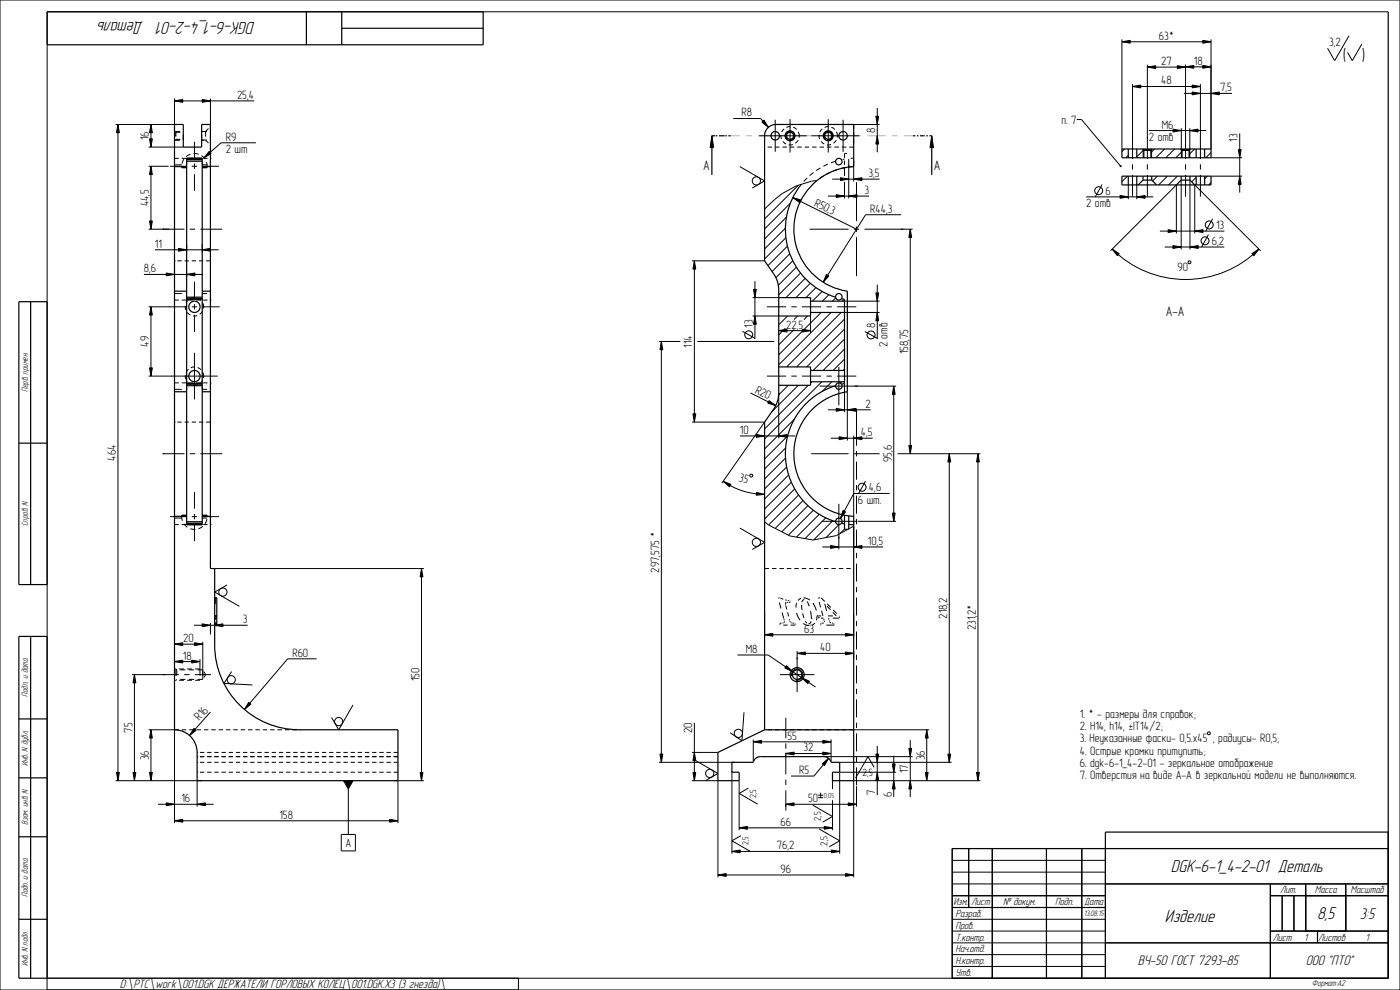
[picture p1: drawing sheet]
<svg xmlns="http://www.w3.org/2000/svg" width="594mm" height="420mm" viewBox="0 0 594 420" stroke-linecap="round" stroke-linejoin="round" font-family="sans-serif">
<g fill="#000">
<path d="M476 17.7l3.5-.6v1.2zM510.3 17.1l3.5 .6-3.5 .6zM480.5 36.7l3.5-.6v1.2zM486.8 28.5l3.5-.6v1.2zM503 28.4l3.5-.6v1.2zM499.5 27.9l3.5 .6-3.5 .6zM505.8 39l3.5 .6-3.5 .6zM505.8 36.1l3.5 .6-3.5 .6zM510.3 27.8l3.5 .6-3.5 .6zM513.8 39.6l3.5-.6v1.2zM50 52.8l.6 3.5h-1.2zM64 52.8l.6 3.5h-1.2z"/>
<path d="M74 42.8l3.5-.6v1.2zM85.8 42.2l3.5 .6-3.5 .6zM302 57.6l.8 5h-1.5zM323.3 51.8l.9-.8 1.8 3zM371.6 49.3h1.2l-.6 3.5zM372.2 57.6l.6 3.5h-1.2zM395.3 57.6l.8 5h-1.5zM497.7 54.8l3.5 .6-3.5 .6zM504.8 55.4l3.5-.6v1.2zM64 70.5l.6 3.5h-1.2zM63.4 58.9h1.2l-.6 3.5zM88.8 64.2l.8 .9-3 1.9z"/>
<path d="M356.6 75.4l3.5 .6-3.5 .6zM362.2 76l3.5-.6v1.2zM475.2 70.4l.5 .1-.3 .2zM525.4 63.4h1.2l-.6 3.5zM526 74.7l.6 3.5h-1.2zM63.4 93.7h1.2l-.6 3.5zM336.4 83.8l3.4 1-.6 1.1zM354.8 82.6l3.5 .6-3.5 .6zM360.1 83.2l3.5-.6v1.2zM386.2 97.2l.6 3.5h-1.2zM475.2 82.9l3.5 .6-3.5 .6zM482.3 83.5l3.5-.6v1.2z"/>
<path d="M495.6 97.4l3.5 .6-3.5 .6zM506.9 98l3.5-.6v1.2zM70.5 115.8l3.5 .6-3.5 .6zM75.7 105.4l3.5 .6-3.5 .6zM79.2 116.4l3.5-.6v1.2zM85.8 106l3.5-.6v1.2zM294.6 110.7l.6 3.5h-1.2zM350.6 116.5l1 .6-2.3 2.6zM471.9 105.7l3 1.9-.8 .9zM497.7 104.2l3.5 .6-3.5 .6zM504.9 104.8l3.5-.6v1.2zM531.2 107.6l2.9-1.9-2.1 2.8z"/>
<path d="M64 130.2l.6 3.5h-1.2zM320.3 134.1l.6 3.5h-1.2zM319.7 122.8h1.2l-.6 3.5zM372.2 132.6l.6 3.5h-1.2zM371.6 124.3h1.2l-.6 3.5zM63.4 156.1h1.2l-.6 3.5zM280.6 144.9l.6 3.5h-1.2zM330.4 140.3l3.5-.6v1.2zM340.4 139.7l3.5 .6-3.5 .6zM294 175.6h1.2l-.6 3.5zM326.3 170l2.8 2.1-3.4-1.1zM354.8 173.3l3.5 .6-3.5 .6z"/>
<path d="M359.5 173.9l3.5-.6v1.2zM379.2 163.8l.6 3.5h-1.2zM320.9 184.3l3.5 .6-3.5 .6zM330.4 184.9l3.5-.6v1.2zM356 185.3l3.5 .6-3.5 .6zM362.2 185.9l3.5-.6v1.2zM385.6 189h1.2l-.6 3.5zM402.8 192.5l.6 3.5h-1.2zM414.9 192.5l.6 3.5h-1.2zM306.8 204.2l3.3 1.3-.6 1zM320.9 208.9l3.5 .8-3.5 .4zM357.7 216.6l1 .6-2.1 2.8z"/>
<path d="M352.4 231.4l3.5 .6-3.5 .6zM362.2 232l3.5-.6v1.2zM378.6 217.7h1.2l-.6 3.5zM178.8 241.2l.6 3.5h-1.2zM74 273.3l3.5-.6v1.2zM82.5 272.7l3.5 .6-3.5 .6zM85.8 264.7l3.5 .6-3.5 .6zM91.1 265.3l3.5-.6v1.2zM324.4 269.3l3.5-.6v1.2zM338.2 277.2l3.5-.6v1.2zM358.7 268.7l3.5 .6-3.5 .6zM358.7 276.6l3.5 .6-3.5 .6z"/>
<path d="M57 286.2l.6 3.5h-1.2zM74 280.7l3.5-.6v1.2zM81.3 280.1l3.5 .6-3.5 .6zM333.7 282.4l2.5 2.5-3.2-1.5zM340.2 287.6l3.2 1.4-.6 1zM64 309.6l.6 3.5h-1.2zM82.3 309l.9 .8-2.8 2.2zM105.5 298l1 .7-2.8 2.3zM294.6 319.2l.6 3.5h-1.2zM319.6 314.7l3.5-.6v1.2zM333.4 319.7l3.5-.6v1.2zM349.1 314.1l3.5 .6-3.5 .6z"/>
<path d="M349.1 319.1l3.5 .6-3.5 .6zM393.2 309.6l.6 3.5h-1.2zM49.4 327.7h1.2l-.6 3.5zM56.4 327.7h1.2l-.6 3.5zM63.4 327.7h1.2l-.6 3.5zM145.8 331.2h4l-2 3.5zM178.2 327.7h1.2l-.6 3.5zM280 319.9h1.2l-.6 3.5zM294 327.7h1.2l-.6 3.5zM348.9 324l2.7-2.3-1.8 3.1zM371.6 319.9h1.2l-.6 3.5zM372.2 327.6l.6 3.5h-1.2z"/>
<path d="M378.6 324.1h1.2l-.6 3.5zM379.2 331.2l.6 3.5h-1.2zM386.2 331.2l.6 3.5h-1.2zM385.6 317.5h1.2l-.6 3.5zM392.6 327.7h1.2l-.6 3.5zM402.2 319.9h1.2l-.6 3.5zM414.3 327.7h1.2l-.6 3.5zM74 348.2l3.5-.6v1.2zM70.5 340.6l3.5 .6-3.5 .6zM83.6 341.2l3.5-.6v1.2zM165.3 347.6l3.5 .6-3.5 .6zM313.6 351.2l3.5-.6v1.2z"/>
<path d="M333.4 341.2l3.5-.6v1.2zM349.7 350.6l3.5 .6-3.5 .6zM359.9 340.6l3.5 .6-3.5 .6zM304.6 371.2l3.5-.6v1.2zM310.5 361.2l3.5-.6v1.2zM352.8 360.6l3.5 .6-3.5 .6zM358.7 370.6l3.5 .6-3.5 .6z"/>
</g>
<g fill="none" stroke="#000" stroke-width=".42">
<path d="M0 0h594v420h-594zM476 17.7l3.5-.6v1.2zM476 16.7v46.5M476 17.7h37.8M510.3 17.1l3.5 .6-3.5 .6zM513.8 16.7v46.5M572.3 15.2l-6 10.5-3-5.2M577.8 18.7l-4 7-2.1-3.5M589 5h-569v410M480.5 36.7l3.5-.6v1.2zM480.5 35.7v31.7M480.5 36.7h28.8"/>
<path d="M486.8 28.5l3.5-.6v1.2zM486.8 27.5v39.9M486.8 28.5h16.2M499.5 27.9l3.5 .6-3.5 .6zM502.3 39.6h20.4M503 28.4l3.5-.6v1.2zM503 27.4v40M503 28.4h10.8M505.8 39l3.5 .6-3.5 .6zM505.8 36.1l3.5 .6-3.5 .6zM509.3 35.7v31.7M510.3 27.8l3.5 .6-3.5 .6z"/>
<path d="M513.8 39.6l3.5-.6v1.2zM49 52.8h25M50 52.8l.6 3.5h-1.2zM50 52.8v278.4M63.4 58.9h1.2l-.6 3.5zM64 52.8l.6 3.5h-1.2zM64 52.8v9.6M74 42.8l3.5-.6v1.2zM74 41.8v12.9M74 59.4h2.4M74 55.8h2.4M74 42.8h33.8"/>
<path d="M74 55.5l.4 .4M74.3 55.8v2.2M74.4 59.3l-.4 .4M74.6 59.1h1.9M76.5 56.1h-1.9v1.8M77.8 57.2v2.2M85.6 59.4h2.2M85.6 55.7l2.2 .1M85.6 57.2v2.3h1M85.8 42.2l3.5 .6-3.5 .6zM87.2 59.5l1.3 1.2M88.5 54.5l-1.3 1.2v2.3"/>
<path d="M89.3 41.8v13.2M302 57.6l.8 5h-1.5zM311.1 50.3h11.6l3.3 3.7M322.1 57.6h20.2M323.3 51.8l.9-.8 1.8 3zM328.9 50.8v13.6M333.5 58.1a1.8 1.8 0 0 1 1.5-2.3 1.8 1.8 0 0 1 2 2 1.8 1.8 0 0 1-2.3 1.5M335.2 50.5v14.2M344.3 57.6h20.2M349.7 58.1a1.8 1.8 0 0 1 1.5-2.3 1.8 1.8 0 0 1 2 2 1.8 1.8 0 0 1-2.3 1.5M351.4 50.5v14.2M357.7 50.8v13.6"/>
<path d="M362.2 56v1.9M362.2 59.2v1.9M371.6 49.3h1.2l-.6 3.5zM372.2 57.6l.6 3.5h-1.2zM372.2 45.8v18.8M373.2 52.8h-11v1.9M395.3 57.6l.8 5h-1.5zM456.9 50.7h2l16.4 19.6M487.4 55.4h24.4M497.7 54.8l3.5 .6-3.5 .6zM501.2 54.4v12.5M504.8 55.4l3.5-.6v1.2z"/>
<path d="M504.8 54.4v12.5M526 56.6v25.1M63 62.4h14.8M63 70.5h8.5M64 70.5l.6 3.5h-1.2zM64 70.5v26.7M72.1 70.5h7M74 68.3v1.6h3.1M74 67.2h1.9M77.1 67.2h1.8M78 67.5l-.8 2M79.2 69v.9"/>
<path d="M80.1 67.2h1.9M80.8 65.4l-1.9 1.1M81.4 70.5h2.2M82.1 65.1l2.1 .3M82.5 60.1v7.1M82.5 69.4v2.3M82.5 73.9v7M83.2 67.2h1.8M85.5 66l1.5 1.5M85.8 69v.9h2.1M85.9 70.5h7M86.2 67.2h1.9"/>
<path d="M87.6 68.8l.3 2.1M88.8 64.2l.8 .9-3 1.9zM89.3 67.2h.1M89.3 68.3v1.6M108.6 60.6h-14.8l-7.2 6.4M313.9 70.7l10.5 6-5.2 3.1M325.7 62.4h1.9M328.8 62.4h1.9M332 62.4h1.9M335.1 62.4h1.9M338.3 62.4h1.9M338.7 78.6l-14.3 14.3"/>
<path d="M341.1 77h-.1M341.4 62.4h1.9M342.5 75.5l-1.4 1.5M344.6 62.4h1.9M345.2 73.2l-1.7 1.3M346.7 76.6a35.4 35.4 0 0 0-22.3 12.1M347.7 62.4h1.9M348.1 71.2l-1.8 1.2M349.4 74.6l-1.6 1.1M350.9 62.4h1.9M351.2 69.6l-1.9 .9M352.4 73l-1.8 .9"/>
<path d="M353.1 76h20.1M354 62.4h1.9M354.5 68.4l-2 .7M355.6 71.8l-1.9 .7M356.6 75.4l3.5 .6-3.5 .6zM357.2 62.4h1.9M358.3 71.2h.1M358.3 67.5l-.8 .1M358.3 68.1v1.8M358.3 71.2v3.5M358.3 77.1v7.1M358.9 71l-2 .5"/>
<path d="M359.4 65.1h-1.1v1.8M360.1 67.4v16.8M360.3 62.4h1.9M362.2 76l3.5-.6v1.2zM362.2 67.1l-1.3 .1M362.2 70.7l-2 .2M362.2 68.2v8.8M363.4 77.3v16.6M467.6 78.3l-2.9 5.2M475.2 70.4l.5 .1-.3 .2zM477.1 63.2l-1.1 1.1M478.3 74.7l-2.3 2.4"/>
<path d="M478.7 65.9l-1 1M478.7 78.5v6M480.5 69.7v2.3M480.5 74.2v9.3M482.3 78.5v6M482.6 74.7l-.3 .3M485 63.5v3.4M485.2 63.7l-2.9 2.8M486.8 69.7v2.3M486.8 74.2v9.3M488.6 63.5v3.4M489.9 63.2l-1.6 1.6"/>
<path d="M491.1 74.7l-2.1 2.1M494.1 63.2l-3.7 3.7M495.3 74.7l-3.7 3.8M498.4 63.2l-3.8 3.7M499.6 74.7l-3.8 3.8M501.2 76.4v29.4M501.5 64.3l-2.6 2.6M503 69.7v2.3M503 74.2v9.3M504.9 76.4v29.4M506.8 63.2l-2.3 2.3M507.5 66.8l-.1 .1"/>
<path d="M507.5 75.3l-1.9 1.9M509.3 69.7v2.3M509.3 74.2v9.3M512.3 74.7l-1.2 1.2M513.8 64.7l-2.2 2.2M513.8 77.4l-1 1.1M513.8 74.7h13.2M513.8 66.9h13.2M525.4 63.4h1.2l-.6 3.5zM526 74.7l.6 3.5h-1.2zM63 97.2h15.3M63.4 93.7h1.2l-.6 3.5z"/>
<path d="M69 97.2h.1M80.5 97.2h2.3M85 97.2h9.3M333.3 96.8l-8.9 8.8M333.7 92.1l-9.3 9.3M335.3 86.2l-10.9 10.9M336.4 83.8l3.4 1-.6 1.1zM336.4 83.8l27 13.4M343.5 97.2h16.5M351.3 83.2h17.4M354.8 82.6l3.5 .6-3.5 .6zM360.1 83.2l3.5-.6v1.2z"/>
<path d="M362.3 97.2h2.2M363.4 96.1v2.3M366.8 97.2h20.4M382.3 91.1h-15l-18 28.6M386.2 97.2l.6 3.5h-1.2zM386.2 97.2v95.3M460.8 83.5h28.5M475.2 82.9l3.5 .6-3.5 .6zM482.3 83.5l3.5-.6v1.2zM492.1 98h27.4M495.6 97.4l3.5 .6-3.5 .6zM499.1 99v-20.5l-27.9 27.9"/>
<path d="M506.9 98l3.5-.6v1.2zM506.9 99v-20.5l27.9 27.9M512.7 99.5l-2.9 5.3M514.5 92.8l-2.9 5.2M61.1 116.4h25.1M65.7 106h27.1M70.5 115.8l3.5 .6-3.5 .6zM74 110.7h.1M75.3 110.7h1.8M75.7 105.4l3.5 .6-3.5 .6zM78.3 110.7h1.8M79.2 116.4l3.5-.6v1.2z"/>
<path d="M79.2 103.7v3.3M79.2 115.6v1.8M81.4 110.7h1.8M82.5 119.5v7.3M84.4 110.7h1.8M85.8 106l3.5-.6v1.2zM85.8 103.5v3.5M87.5 110.7h1.8M293.6 110.7h30.8M294.6 110.7l.6 3.5h-1.2zM294.6 110.7v68.4M320.3 119.3v24.5"/>
<path d="M333.4 100.8l-9 9.1M334.1 104.4l-8.3 8.3M335.1 107.7l-7.5 7.5M336.4 110.6l-7.2 7.2M337.9 113.3l-7.7 7.7M339.7 115.8l-9.3 9.3M341.6 118.1l-8.1 8.2M350.6 116.5l1 .6-2.3 2.6zM363.4 100.6v16.6M471.9 105.7l3 1.9-.8 .9zM471.9 105.7a44 44 0 0 0 62.2 0M494.2 104.8h25.2"/>
<path d="M497.7 104.2l3.5 .6-3.5 .6zM504.1 111l.9-.3 .3 .9-.9 .3zM504.9 104.8l3.5-.6v1.2zM531.2 107.6l2.9-1.9-2.1 2.8zM63 130.2h16.1M64 130.2l.6 3.5h-1.2zM64 130.2v29.4M74 127.3h1.9M74 124.5h3.1M77.1 127.3h1.8M80.1 127.3h1.9M81.4 130.2h2.2"/>
<path d="M82.5 129v2.3M82.5 133.5v7.3M83.2 127.3h1.8M85.8 124.5h2.1M85.9 130.2h7.3M86.2 127.3h1.9M89.3 127.3h.1M319.3 134.1h10.9M319.3 126.3h11.1M319.7 122.8h1.2l-.6 3.5zM320.3 134.1l.6 3.5h-1.2zM325.4 130.2h8.1"/>
<path d="M333.2 139.2l-2.8 2.9M334.2 134.1l-3.8 3.7M335.8 130.2h2.2M337 139.7l-6.6 6.6M338.4 134.1l-1.5 1.5M340.3 130.2h8.1M340.4 139.7l3.5 .6-3.5 .6zM342.6 134.1l-1.5 1.5M343.8 120.2l-6.1 6.1M343.9 134.1v7.2M344.1 132.6l-.2 .2M346.2 122l-4.2 4.3"/>
<path d="M348.4 132.6l-18 17.9M348.8 123.6l-4.1 4.2M350.7 130.2h2.2M351.7 125l-2.8 2.8M352.6 132.6l-22.2 22.2M354.6 126.3l-1.4 1.5M355.2 130.2h8.1M356.9 132.6l-23.1 23.1M358.2 127l-.8 .8M358.3 135.4l-20.3 20.3M358.3 139.6l-16 16.1M358.3 127.8h14.9"/>
<path d="M358.4 132.6h14.8M371.6 124.3h1.2l-.6 3.5zM372.2 132.6l.6 3.5h-1.2zM372.2 120.8v23M63 159.6h29.4M63.4 156.1h1.2l-.6 3.5zM82.5 149.7v19.7M279.6 144.9h9M280.6 144.9l.6 3.5h-1.2zM280.6 144.9v178.5M295.8 144.9h32.7M315 140.6l5.3 2.9"/>
<path d="M325.4 159.6h8.1M330.4 140.3l3.5-.6v1.2zM330.4 140.3h13.5M335.8 159.6h2.2M340.3 159.6h8.1M350.7 159.6h2.2M355.2 159.6h8.1M355.9 155.7v16.3M358.3 143.9l-13.3 13.3M358.3 148.1l-9.1 9.1M358.3 152.3l-4.8 4.9M358.3 156.6l-.6 .6"/>
<path d="M367 140.6l5.2 3M74 179.1h.1M74 163.5v1.7h3.1M74 162.4h1.9M75.3 179.1h1.8M77.1 162.4h1.8M78.3 179.1h1.8M79.2 164.3v.9M80.1 162.4h1.9M81.4 179.1h1.8M83.2 162.4h1.8M84.4 179.1h1.8"/>
<path d="M85.8 164.3v.9h2.1M86.2 162.4h1.9M87.5 179.1h1.8M89.3 162.4h.1M89.3 163.5v1.7M293.6 179.1h30.8l-18.1 25.9M294 175.6h1.2l-.6 3.5zM318.4 166.7l10.7 5.4M326.3 170l2.8 2.1-3.4-1.1zM330.4 166.7v19.2M334.5 163.5l-4.1 4.1M337 177.8l-12.6 12.7"/>
<path d="M338.7 163.5l-11.2 11.2M342.9 163.5l-18.5 18.5M344.4 162l-.5 .5M347.8 163.8h32.4M348.7 162l-24.3 24.2M351.3 173.9h18.1M352.9 162l-4.1 4.1M354.8 173.3l3.5 .6-3.5 .6zM357.2 162l-.7 .6M358.3 162.7v12.2M359.5 173.9l3.5-.6v1.2zM359.5 166.2v20.7"/>
<path d="M363.4 173.3v15.8M379.2 163.8l.6 3.5h-1.2zM379.2 163.8v57.4M69 192.5h.1M69 192.5h9.3M80.5 192.5h2.3M85 192.5h9.3M313.9 184.9h23.5M320.9 184.3l3.5 .6-3.5 .6zM330.4 184.9l3.5-.6v1.2zM333.3 194.3l-8.9 8.9M333.4 190l-9 9"/>
<path d="M333.8 198.1l-9.4 9.3M334.2 184.9l-9.8 9.8M344.2 192.5h15.8M352.5 185.9h17.8M356 185.3l3.5 .6-3.5 .6zM362.2 185.9l3.5-.6v1.2zM362.2 184.9v34.5M362.3 192.5h10.9M363.4 191.4v2.2M363.4 195.9v7.6M380.9 192.5h35M385.6 189h1.2l-.6 3.5z"/>
<path d="M402.8 192.5l.6 3.5h-1.2zM402.8 192.5v130.9M414.9 192.5l.6 3.5h-1.2zM414.9 192.5v138.7M72.1 219.2h7M74 219.8h3.1M77.1 218.9l.3 2M81.4 219.2h2.2M82.5 208.8v7M82.5 218.1v2.2M85.8 219.8h2.1M85.9 219.2h7"/>
<path d="M306.8 204.2l3.3 1.3-.6 1zM306.8 204.2a30.7 30.7 0 0 0 17.6 5.5M318.3 201.3h.9v.9h-.9zM320.9 208.9l3.5 .8-3.5 .4zM334.6 201.5l-10.2 10.2M335.8 204.6l-11.4 11.3M337.2 207.4l-12.8 12.8M338.8 210l-12.7 12.7M340.7 212.4l-11.8 11.8M342.8 214.5l-11.1 11.1M345.1 216.5l-10.6 10.6M347.6 218.2l-9.7 9.7"/>
<path d="M350.4 219.7l-8.9 8.8M355.9 213.8v19.2M357.7 216.6l1 .6-2.1 2.8zM363.4 205.8v2.2M363.4 210.3v7.6M367.2 204.1l-2.9 5.2M377.5 209.3h-15.2l-5.7 10.7M378.6 217.7h1.2l-.6 3.5zM74 222.5h1.9M77.1 222.5h1.8M78 222.2l1.5 1.5M80.1 222.5h1.9"/>
<path d="M80.8 224.3l2.1 .3M82.5 222.6v7M83.2 222.5h1.8M86.1 223.3l-1.9 1M86.2 222.5h1.9M87.8 220.3l-.8 1.9M87.8 220.3h.1M89.3 222.5h.1M89.3 220.9v1.6M313.9 224l10.5 6.1-5.2 3M324.4 221.4l1.6 1.2 9.1 4.8 9.9 1.7 9.8-1.9 7.4-4v9.8M348.5 221.2h14.8"/>
<path d="M348.9 232h25.8M352.4 231.4l3.5 .6-3.5 .6zM353.4 220.9l-8.2 8.2M356 222.5l-5.5 5.6M358.3 224.5l-1.9 1.9M359.7 224.6h.2M360.1 224.5v.1M360.3 222.5l-.2 .2M362.2 232l3.5-.6v1.2zM362.2 221.2v1.4M363.4 220.2v2.2M363.4 224.7v7.6"/>
<path d="M363.4 234.6v2.2M363.4 239.1v7.6M363.9 221.2h16.3M91.1 255.6h.5M91.1 256.2h.5M91.1 255.3h.5M91.1 255h.5M91.1 254.8h.5M91.1 254.4h.5M91.1 253.9h.5M91.1 253.7h.5M91.1 241.2h88.7"/>
<path d="M96.3 248.2l-5.2 3 10.5 6.1M178.8 241.2l.6 3.5h-1.2zM178.8 241.2v90M324.4 241.2h1.9M327.6 241.2h1.8M330.2 253.7v.1M330.2 253.8v.1M330.3 253.6l-.1 .1M330.4 253.6h.2M330.7 255.6l.7 2.6M330.7 241.2h1.9M330.8 253.6l.2 .1"/>
<path d="M331.2 253.7l1.1 .5M331.8 259.8l.7 2.6M333.2 254.5l.6 .1M333.2 256h.1M333.2 256l.1 .5M333.3 256.5h.1M333.3 255.7h.1M333.4 256.8l.4 1.8M333.4 255.6l-.1 .1M333.6 255.6h-.2M333.9 241.2h1.8M333.9 255.6h.1"/>
<path d="M334.2 259.8l.4 1.7M334.2 254.7l.5 .1M334.3 255.6h-.4M335.1 254.8v.1M335.1 255.6h-.5M335.2 255l.1 .2M335.3 255.5h.1M335.3 255.3v.1M335.3 255.4v.1M335.3 255.4h.1M337 241.2h1.9M338 255.9l-.3 1.9"/>
<path d="M339.9 253.8l-1.3 1M340.1 256.6l.2 2.2M340.2 241.2h1.8M340.9 253.6l1.6 .3 1.1 .7M341.3 254.4l-.7 .2-.4 .9M342.4 255.2l1 2M343.3 241.2h1.9M343.9 259.3l.3 3.2M344.9 256h.1M344.9 256l1.5 3M346.5 241.2h1.8M347.2 253.8v.2"/>
<path d="M347.6 255.4l.6 2.2M347.9 253.6l-.8 .1M348.2 253.6l.2 .1M348.4 253.7l1.5 1.5M348.6 259.1l.6 2.2M349.6 241.2h1.9M349.9 256.2l.9 3M350.9 257.2l1.5 1.5M351 256.2l1.5 1.6M352.8 241.2h1.8M353.3 259.8l1.5 1.5M353.5 258.8l1.5 1.5"/>
<path d="M355.9 241.2h1.9M359.1 241.2h1.8M363.4 249v2.2M363.4 253.5v7.6M74 273.3l3.5-.6v1.2zM74 272.3v16.9M74 273.3h12M82.3 265.3h22.8M82.5 272.7l3.5 .6-3.5 .6zM84.8 279.7v7M85.8 264.7l3.5 .6-3.5 .6zM86 272.3v15.9h-2.2"/>
<path d="M89.3 264.3v4.9M91.1 265.3l3.5-.6v1.2zM91.1 265.2h.5M91.1 261.3h.5M91.1 265h.5M91.1 264.9h.5M91.1 264.6h.5M91.1 264.5h.5M91.1 264.4h.5M91.1 262.7h.5M91.1 262.4h.5M91.1 261.5h.5"/>
<path d="M134.3 279.5h-12.2l-18.4 21.5M312.9 277.9h13l20.1 13.6M324.4 269.3l3.5-.6v1.2zM324.4 269.3h37.8M324.4 260.4v9.9M330.8 264.5v.1M330.8 264.7l.1 .2M330.9 264.4l-.1 .1M330.9 265l.1 .2M331 265.2h.1M331.6 264.3l-.7 .1M332.4 265.2h1.8"/>
<path d="M332.4 264.3h-.4M332.4 264.3h.1M332.6 262.7l.1 .4M332.8 263.4v.3M332.8 263.9l-.1 .2M334.9 262.7l.2 .4M335.2 263.4l.1 .5M335.4 265.2h1.9M335.5 264.1l.1 .1M335.6 264.2h.1M335.7 264.2l.2 .1M335.9 264.3h.1"/>
<path d="M336.2 264.3l.6 .1M337.2 264.4l.1 .1M337.4 264.6v.2M337.5 265l-.1 .2M338 260l1.5 3.1M338.2 277.2l3.5-.6v1.2zM338.2 277.2h24M338.2 276.2v17.4M340.6 260.2l.5 2M340.8 264.5l1.2 .6 1.4 .3M341.7 263.5l.7 .9M344.1 263.6l-.3 .8-.8 .3"/>
<path d="M344.2 262.5h.1M345.8 264.3l-1.3 .9M346.7 261.2h.1M346.7 261.2l-.3 1.9M347.1 261.4v.1M347.2 261.7l.1 .3M347.2 261.3h-.1M347.3 262h.1M347.3 261.3h1.1M347.3 262.1l.1 .1M347.4 262.2h.1M347.5 262.2h.1"/>
<path d="M348.1 264.8l.2 .4M348.3 262.2h1.1M348.3 265.2h.1M348.6 264.4l-.5 .3M349.5 264.3l-.7 .1M349.5 262.6l.2 .6M349.7 263.5l.1 .4M350.6 265.2h3.3M351.3 261.3h2.1M351.6 262.2l.1 .6M351.8 263.2l.1 .4M351.9 263.6h.1"/>
<path d="M352 263.9l.5 .4M353 264.3l.4 .1M353.3 262.2h2.7M353.7 264.4h.1M353.8 264.5l.1 .1M353.9 264.6v.2M354 264.9v.1M354 265.1l-.1 .1M356 261.3l.2 .3M356.2 262.1v.1M356.2 262.1h.1M356.2 262v.1"/>
<path d="M356.2 261.7v.1M356.2 262h.1M358.7 268.7l3.5 .6-3.5 .6zM358.7 276.6l3.5 .6-3.5 .6zM362.2 260.8v9.5M362.2 276.2v3.2M363.4 263.4v2.2M363.4 267.9v7.6M363.4 277.8v2.2M56 286.2h19.9M57 286.2l.6 3.5h-1.2zM57 286.2v45"/>
<path d="M74 280.7l3.5-.6v1.2zM74 280.7h10.8M74.4 283.6l.6 .6v2.4M74.6 283.8v2.9M75 288.2l-.6 .6M76 288.6h2M76 283.8h2M76.5 288.2h2.2M76.5 284.2h2.2M78.2 286.2h2.2M79.4 288.6h2M79.4 283.8h2"/>
<path d="M80.2 288.2h2.2M80.2 284.2h2.2M81.3 280.1l3.5 .6-3.5 .6zM82.7 286.2h6.8M82.8 288.6h2M82.8 283.8h2M83.8 284.2h2.2M86.5 285l.8 1.2-.8 1.2M98.3 284.9l-3.3 5.1 12.1 .6M105.5 298l1 .7-2.8 2.3zM149.8 299.1l-6.1 10.5-3-5.2M330.9 286.2h14.7"/>
<path d="M333.7 282.4l2.5 2.5-3.2-1.5zM335.9 286.8a2.4 2.4 0 0 1 2.1-3 2.4 2.4 0 0 1 2.6 2.6 2.4 2.4 0 0 1-3 2.1M340.2 287.6l3.2 1.4-.6 1zM363.4 282.3v7.6M363.4 292.2v2.3M363.4 296.7v7.6M63 309.6h12.9M64 309.6l.6 3.5h-1.2zM64 309.6v21.6M74 309.6v39.6M77.2 309.6h1.8M80.3 309.6h1.9"/>
<path d="M82.3 309l.9 .8-2.8 2.2zM83.4 309.6h1.9M83.6 319.2h.1M84.9 319.2h1.8M86.5 309.6h1.9M87.9 319.2h1.8M89.3 302.1l-8.9 9.9M89.6 309.6h1.9M90.9 319.2h1.9M92.8 309.6h1.8M94 319.2h1.8M95.9 309.6h1.9"/>
<path d="M97 319.2h1.9M99 309.6h1.9M100.1 319.2h1.8M102.1 309.6h1.9M103.1 319.2h1.8M105.2 309.6h1.9M106.2 319.2h1.8M108.4 309.6h1.8M109.2 319.2h1.8M111.5 309.6h1.9M112.2 319.2h1.9M114.6 309.6h1.9"/>
<path d="M115.3 319.2h1.8M117.7 309.6h1.9M118.3 319.2h1.9M120.8 309.6h1.9M121.4 319.2h1.8M124 309.6h1.8M124.4 319.2h1.8M127.1 309.6h.1M127.5 319.2h1.8M130.5 319.2h1.8M133.5 319.2h1.9M136.6 319.2h1.8"/>
<path d="M139.6 319.2h1.9M142.7 319.2h1.8M145.7 319.2h1.8M148.8 319.2h1.8M151.8 319.2h1.8M154.8 319.2h1.9M157.9 319.2h1.8M160.9 319.2h1.9M164 319.2h1.8M167 319.2h1.8M280 319.9h1.2l-.6 3.5zM293.6 319.2h11"/>
<path d="M294.6 319.2l.6 3.5h-1.2zM294.6 306.7v24.5M315.7 302.2l-.9 12.1-5-3.4M319.6 314.7l3.5-.6v1.2zM319.6 314.7h33M319.6 313.7v9.3M325.7 309.6h1.9M328.8 309.6h1.9M332 309.6h1.9M333.4 319.7l3.5-.6v1.2zM333.4 319.7h19.2M333.4 304.5v8.6"/>
<path d="M333.4 315.4v2.2M333.4 319.3v9.2M335.1 309.6h1.9M338.3 309.6h1.9M341.4 309.6h1.9M344.6 309.6h1.9M347.7 309.6h1.9M349.1 314.1l3.5 .6-3.5 .6zM349.1 319.1l3.5 .6-3.5 .6zM350.9 309.6h1.9M352.6 313.7v9.3M354 309.6h1.9"/>
<path d="M357.2 309.6h1.9M360.3 309.6h33.9M363.4 306.6v2.3M363.4 311.1v7.7M371.6 319.9h1.2l-.6 3.5zM372.2 316.4v20.9M385.6 317.5h1.2l-.6 3.5zM386.2 314v24.2M393.2 309.6l.6 3.5h-1.2zM393.2 309.6v21.6M402.2 319.9h1.2l-.6 3.5zM512.3 310.8l.9-.3 .3 .9-.9 .3z"/>
<path d="M49 331.2h36.6M49.4 327.7h1.2l-.6 3.5zM56.4 327.7h1.2l-.6 3.5zM63.4 327.7h1.2l-.6 3.5zM83.6 321h.1M83.6 327.6h.1M83.6 323.4h.1M83.6 331.2v11M84.9 321h1.8M84.9 327.6h1.8M84.9 323.4h1.8M87.9 321h1.8"/>
<path d="M87.9 327.6h1.8M87.9 323.4h1.8M90.9 321h1.9M90.9 327.6h1.9M90.9 323.4h1.9M94 321h1.8M94 327.6h1.8M94 323.4h1.8M97 321h1.9M97 327.6h1.9M97 323.4h1.9M100.1 321h1.8"/>
<path d="M100.1 327.6h1.8M100.1 323.4h1.8M103.1 321h1.8M103.1 327.6h1.8M103.1 323.4h1.8M106.2 321h1.8M106.2 327.6h1.8M106.2 323.4h1.8M109.2 321h1.8M109.2 327.6h1.8M109.2 323.4h1.8M112.2 321h1.9"/>
<path d="M112.2 327.6h1.9M112.2 323.4h1.9M115.3 321h1.8M115.3 327.6h1.8M115.3 323.4h1.8M118.3 321h1.9M118.3 327.6h1.9M118.3 323.4h1.9M121.4 321h1.8M121.4 327.6h1.8M121.4 323.4h1.8M124.4 321h1.8"/>
<path d="M124.4 327.6h1.8M124.4 323.4h1.8M127.5 321h1.8M127.5 327.6h1.8M127.5 323.4h1.8M130.5 321h1.8M130.5 327.6h1.8M130.5 323.4h1.8M133.5 321h1.9M133.5 327.6h1.9M133.5 323.4h1.9M136.6 321h1.8"/>
<path d="M136.6 327.6h1.8M136.6 323.4h1.8M139.6 321h1.9M139.6 327.6h1.9M139.6 323.4h1.9M142.7 321h1.8M142.7 327.6h1.8M142.7 323.4h1.8M145.7 321h1.8M145.7 327.6h1.8M145.7 323.4h1.8M145.8 331.2h4l-2 3.5z"/>
<path d="M146.4 331.2h1.4M147.8 334.7v19.3M148.8 321h1.8M148.8 327.6h1.8M148.8 323.4h1.8M151.8 321h1.8M151.8 327.6h1.8M151.8 323.4h1.8M154.8 321h1.9M154.8 327.6h1.9M154.8 323.4h1.9M157.9 321h1.8"/>
<path d="M157.9 327.6h1.8M157.9 323.4h1.8M160.9 321h1.9M160.9 327.6h1.9M160.9 323.4h1.9M164 321h1.8M164 327.6h1.8M164 323.4h1.8M167 321h1.8M167 327.6h1.8M167 323.4h1.8M167.3 331.2h12.5"/>
<path d="M168.8 331.2v18M178.2 327.7h1.2l-.6 3.5zM279.6 323.4h32M293.6 331.2h11v41M294 327.7h1.2l-.6 3.5zM294.1 322.1l10.5 6-5.2 3.1M310.5 327.2v35M313.6 331.2v21M317.5 334.3l-3.9 2.3 7.9 4.5M333.4 330.8v2.2M333.4 335.3v8.6M347.1 337.4h2.1"/>
<path d="M347.1 338.4h2.1M348.2 336.3v2.1M348.9 324l2.7-2.3-1.8 3.1zM349.7 321h37.5M351.6 321.7l-6.2 7.5h-9.8M353.2 331.2v3.5M353.2 339.5v12.7M356.3 327.6h23.9M356.3 323.4h47.5M356.3 327.8v34.4M361.6 331.2h54.3M362.2 331.2v41"/>
<path d="M363.4 321v2.3M363.4 325.5v7.7M363.4 333.6v8.6M370.9 325.5l-2.6-4.5-5.3 9.1M372.2 327.6l.6 3.5h-1.2zM378.6 324.1h1.2l-.6 3.5zM379.2 331.2l.6 3.5h-1.2zM379.2 320.6v17.5M386.2 331.2l.6 3.5h-1.2zM392.6 327.7h1.2l-.6 3.5zM414.3 327.7h1.2l-.6 3.5zM67 341.2h23.6"/>
<path d="M70.5 340.6l3.5 .6-3.5 .6zM74 348.2l3.5-.6v1.2zM74 348.2h94.8M83.6 341.2l3.5-.6v1.2zM144.8 354h6v7h-6zM165.3 347.6l3.5 .6-3.5 .6zM313.6 351.2l3.5-.6v1.2zM313.6 351.2h39.6M314.4 354.5l-3.9 2.2 7.7 4.4M333.4 341.2l3.5-.6v1.2zM333.4 341.2h30M344.8 341.6l8.4 4.8-4.2 2.4"/>
<path d="M347.5 351.6l8.8 5.1-4.4 2.5M349.7 350.6l3.5 .6-3.5 .6zM359.9 340.6l3.5 .6-3.5 .6zM411 360v25M421 360v55M444 360v55M459 360v55M469 360v55M304.6 371.2l3.5-.6v1.2zM304.6 371.2h57.6M310.5 361.2l3.5-.6v1.2zM310.5 361.2h45.8"/>
<path d="M352.8 360.6l3.5 .6-3.5 .6zM358.7 370.6l3.5 .6-3.5 .6zM404 365h65M404 370h65M404 375h185M404 380h65M539 380h50M539 375v40M544 380v15M549 380v15M554 375v20M571 375v20"/>
<path d="M404 385h65M404 390h65M404 395h65M404 400h185M539 395h50M559 395v5M220 415v5M404 415v-55h185v55h-569v5M404 405h65M404 410h65"/>
<circle cx="320.9" cy="76.7" r="1.74"/>
<circle cx="466.1" cy="80.9" r="1.72"/>
<circle cx="513" cy="95.4" r="1.72"/>
<circle cx="511.2" cy="102.2" r="1.72"/>
<circle cx="317.7" cy="142.1" r="1.72"/>
<circle cx="369.6" cy="142.1" r="1.72"/>
<circle cx="365.7" cy="206.7" r="1.72"/>
<circle cx="320.9" cy="230.1" r="1.74"/>
<circle cx="94.6" cy="251.2" r="1.74"/>
<circle cx="98.1" cy="288.4" r="1.74"/>
<circle cx="143.7" cy="306.1" r="1.74"/>
<circle cx="313.3" cy="311.1" r="1.74"/>
<circle cx="301.1" cy="328.1" r="1.74"/>
</g>
<g fill="none" stroke="#000" stroke-width=".51">
<path d="M20 5h185v14h-185zM130 5v14M145 12h60M145 5v14M589 5v410h-185v-55h185M74 52.8h3.8v9.6h7.8v-9.6h3.7v188.4h1.8v32.4a36 36 0 0 0 36 36h41.7v21.6h-85.2v-12a9.6 9.6 0 0 0-9.6-9.6zM303 57.6h.1M303 57.6h-1v16.6M303.7 57.6h.7M305 57.6h2M307 57.6h.1M307.7 57.6h.7"/>
<path d="M309 57.6h1M325.5 54.5l2-1.4 1.7-.3h33v17.9a26.6 26.6 0 0 0-25.3 25.2 26.6 26.6 0 0 0 22.6 27.6v42.7a26.6 26.6 0 0 0-22.6 27.6 26.6 26.6 0 0 0 25.3 25.2v112.2h-9v-3.6h3.1v-4.2h-3.7l-.5-1.1-.8-.8-1.6-.5h-27.2l-1.6 .5-.8 .8-.5 1.1h-9.1v4.2h3.1v3.6h-9v-12l19.8-9.6v-130.5l3.8-5.5a12 12 0 0 0 2.2-6.9v-43.7a12 12 0 0 0-2.2-6.9l-3.8-5.4v-53.1l.3-1.7zM387.3 57.6h1M389 57.6h.7M390.3 57.6h2M393 57.6h.7M394.3 57.6h1v16.6M74 70.7h5.2M79.2 70.9h-2.1v.3h2.1M79.2 67.1h6.6v155.5h-6.6zM79.2 68.4h6.6M79.2 67.7h6.6"/>
<path d="M79.2 67.5h6.6M79.2 67.2h6.6M85.8 70.9h2.1v.3h-2.1M85.8 70.7h3.5M340 78.2a30.2 30.2 0 0 0 14.5 47.9M476 63.2h37.8v3.7h-37.8zM476 74.7h37.8v3.8h-37.8zM478.7 63.2v3.7M478.7 74.7v3.8M482.3 63.2v3.7M482.3 74.7v3.8M484.7 63.2l.6 .6"/>
<path d="M485 76.4l-2.1 2.1M485 74.7v1.7M485 76.4h3.7M485 63.5h3.6M485.3 63.8v3.1M485.3 63.8h3M488.3 63.8v3.1M488.7 74.7v1.7M488.7 76.4l2 2.1M488.9 63.2l-.6 .6M500.9 63.2l.6 .6M501.2 76.4l-2.1 2.1"/>
<path d="M501.2 74.7v1.7M501.2 76.4h3.7M501.2 63.5h3.6M501.5 63.8v3.1M501.5 63.8h3M504.5 63.8v3.1M504.9 74.7v1.7M504.9 76.4l2 2.1M505.1 63.2l-.6 .6M507.5 63.2v3.7M507.5 74.7v3.8M511.1 63.2v3.7"/>
<path d="M511.1 74.7v3.8M8 128h12v120h-12zM13 128v120M74 123.5h5.2M79.2 127h6.6M79.2 126.7h6.6M79.2 126.1h6.6M85.8 123.5h3.5M330.4 126.3h13.5v7.8h-13.5M343.9 132.6h14.4M343.9 127.8h14.4M357 126.7l1.3 .3v35.7l-1.3 .3"/>
<path d="M330.4 155.7h13.5v7.8h-13.5M343.9 157.2h14.4M74 166.2h5.2M79.2 162.7h6.6M79.2 163.6h6.6M79.2 163h6.6M85.8 166.2h3.5M343.9 162h14.4M354.5 163.6a30.2 30.2 0 0 0-21.3 28.9 30.2 30.2 0 0 0 21.3 28.8M357 163a1.38 1.38 0 0 0-1.4-.5 1.38 1.38 0 0 0-1.1 1.1M357 163a1.38 1.38 0 0 1-.7 2.1 1.38 1.38 0 0 1-1.8-1.5M8 188h12"/>
<path d="M74 219h5.2M79.2 218.6h-2.1v.3h2.1M85.8 218.6h2.1v.3h-2.1M85.8 219h3.5M358.3 218.6v6h1.4M360.1 218.9v5.5M79.2 222.5h6.6M79.2 222.2h6.6M79.2 222h6.6M79.2 221.3h6.6M354.5 221.3a1.38 1.38 0 0 0 1.1 1.2 1.38 1.38 0 0 0 1.4-.5M354.5 221.3a1.38 1.38 0 0 1 1.8-1.5 1.38 1.38 0 0 1 .7 2.2"/>
<path d="M357 222l1.3 .2M360.1 222.5l2.1 .1M91.1 253.6h.9v11.8h-.9M8 270h12v145h-12zM13 270v145M91.1 265.2h.9M91.1 265.1h.9M91.1 264.9h.9M91.1 264.6h.9M91.1 264.4h.9M91.1 262.2h.9M91.1 261.7h.9"/>
<path d="M91.1 261.5h.9M91.1 261.3h.9M8 305h12M324.4 309.6h37.8M8 330h12M8 355h12M411 360v25M421 360v55M444 360v55M459 360v55M589 353h-120v62M404 380h65"/>
<path d="M469 375h120M539 380h50M539 375v40M544 380v15M549 380v15M554 375v20M571 375v20M8 390h12M404 385h65M469 400h120M539 395h50M559 395v5"/>
<circle cx="328.9" cy="57.6" r="1.8"/>
<circle cx="335.2" cy="57.6" r="1.5"/>
<circle cx="335.2" cy="57.6" r="2.1"/>
<circle cx="351.4" cy="57.6" r="2.1"/>
<circle cx="351.4" cy="57.6" r="1.5"/>
<circle cx="357.7" cy="57.6" r="1.8"/>
<circle cx="355.9" cy="68.6" r="1.38"/>
<circle cx="82.5" cy="130.2" r="2.4"/>
<circle cx="355.9" cy="125.9" r="1.38"/>
<circle cx="82.5" cy="159.6" r="2.4"/>
<circle cx="338.2" cy="286.2" r="2.99"/>
<circle cx="338.2" cy="286.2" r="2.03"/>
</g>
<path d="M310 57.6h3.9M316.5 57.6h2.6M321.6 57.6h7.8M331.9 57.6h2.6M337.1 57.6h7.7M347.4 57.6h2.6M352.5 57.6h7.8M362.9 57.6h2.5M368 57.6h7.7M378.3 57.6h2.6M383.5 57.6h3.8" fill="none" stroke="#b5b5b5" stroke-width=".42"/>
<path d="M337.1 57.6a1.86 1.86 0 0 0-2.7-1.7 1.86 1.86 0 0 0-.4 3.1 1.86 1.86 0 0 0 3-.9l.1-.5M339.1 57.6a3.9 3.9 0 0 0-5.6-3.5 3.9 3.9 0 0 0-.7 6.6 3.9 3.9 0 0 0 6.2-2.3l.1-.8M353.3 57.6a1.86 1.86 0 0 0-2.7-1.7 1.86 1.86 0 0 0-.4 3.1 1.86 1.86 0 0 0 3-.9l.1-.5M355.3 57.6a3.9 3.9 0 0 0-5.6-3.5 3.9 3.9 0 0 0-.7 6.6 3.9 3.9 0 0 0 6.2-2.3l.1-.8M86.4 130.2a3.9 3.9 0 0 0-5.6-3.5 3.9 3.9 0 0 0-.7 6.6 3.9 3.9 0 0 0 6.2-2.4l.1-.7M86.4 159.6a3.9 3.9 0 0 0-5.6-3.5 3.9 3.9 0 0 0-.7 6.6 3.9 3.9 0 0 0 6.2-2.4l.1-.7" fill="none" stroke="#000" stroke-width=".42" stroke-dasharray="1.8 1.2" stroke-linecap="butt"/>
<g font-size="7.6">
<text x="60.7" y="9.4" transform="rotate(-180 60.7 9.4)">Деталь</text>
<text x="108.2" y="9.4" transform="rotate(-180 108.2 9.4)">DGK-6-1_4-2-01</text>
<text x="496.8" y="370.1">DGK-6-1_4-2-01 Деталь</text>
<text x="494.3" y="391">Изделие</text>
<text x="558.9" y="390.1">8,5</text>
</g>
<g font-size="7.5">
<text x="569.7" y="25.9">(</text>
<text x="577.8" y="25.9">)</text>
</g>
<text font-size="6.8" x="576.9" y="389.8">3:5</text>
<g font-size="6.1">
<text x="482.7" y="409.6">ВЧ-50 ГОСТ 7293-85</text>
<text x="554" y="409.6">ООО &quot;ПТО&quot;</text>
</g>
<g font-size="5.9">
<text x="298.3" y="72.2">А</text>
<text x="396.2" y="72.2">А</text>
<text x="494.6" y="134.2">А-А</text>
</g>
<text font-size="5.3" x="50.8" y="419.3">D:\PTC\work\001.DGK ДЕРЖАТЕЛИ ГОРЛОВЫХ КОЛЕЦ\001.DGK.X3 (3 гнезда)\</text>
<g font-size="5.1">
<text x="491.7" y="16.8">63*</text>
<text x="563.9" y="19.6">3,2</text>
<text x="492.7" y="27.6">27</text>
<text x="506.5" y="27.5">18</text>
<text x="492.7" y="35.8">48</text>
<text x="100.6" y="41.9">25,4</text>
<text x="517.7" y="38.8">7,5</text>
<text x="314.6" y="49.4">R8</text>
<text x="450.4" y="52.5">п. 7</text>
<text x="63.2" y="59.5" transform="rotate(-90 63.2 59.5)">16</text>
<text x="95.8" y="59.7">R9</text>
<text x="371.3" y="56.3" transform="rotate(-90 371.3 56.3)">8</text>
<text x="487.4" y="59.8">2 отв</text>
<text x="492.9" y="54.5">М6</text>
<text x="95.8" y="64.9">2 шт</text>
<text x="525.1" y="60.1" transform="rotate(-90 525.1 60.1)">13</text>
<text x="368.4" y="75.1">3,5</text>
<text x="366.7" y="82.3">3</text>
<text x="469.1" y="82.7">6</text>
<text x="63.2" y="87.5" transform="rotate(-90 63.2 87.5)">44,5</text>
<text x="345.2" y="87.2" transform="rotate(26 345.2 87.2)">R50,</text>
<text x="460.8" y="87.9">2 отв</text>
<text x="351.7" y="90.5" transform="rotate(26 351.7 90.5)">3</text>
<text x="369.3" y="90.2">R44,3</text>
<text x="516" y="97.2">13</text>
<text x="65.7" y="105.1">11</text>
<text x="514.2" y="103.9">6,2</text>
<text x="61.1" y="115.5">8,6</text>
<text x="499.6" y="115.1">90</text>
<text x="319.4" y="139.1" transform="rotate(-90 319.4 139.1)">13</text>
<text x="333.5" y="139.4">22,5</text>
<text x="371.3" y="139.2" transform="rotate(-90 371.3 139.2)">8</text>
<text x="63.2" y="147.1" transform="rotate(-90 63.2 147.1)">49</text>
<text x="293.7" y="147.5" transform="rotate(-90 293.7 147.5)">114</text>
<text x="376.6" y="147.4" transform="rotate(-90 376.6 147.4)">2 отв</text>
<text x="385.3" y="150.2" transform="rotate(-90 385.3 150.2)">158,75</text>
<text x="320.1" y="166.6" transform="rotate(27 320.1 166.6)">R20</text>
<text x="367.2" y="173">2</text>
<text x="313.9" y="184.1">10</text>
<text x="365.3" y="185">4,5</text>
<text x="49.2" y="195.4" transform="rotate(-90 49.2 195.4)">464</text>
<text x="378.3" y="196.1" transform="rotate(-90 378.3 196.1)">95,6</text>
<text x="313.2" y="204" transform="rotate(17 313.2 204)">35</text>
<text x="368.7" y="208.5">4,6</text>
<text x="364" y="213.7">6 шт.</text>
<text x="368.2" y="231.2">10,5</text>
<text x="279.7" y="242.9" transform="rotate(-90 279.7 242.9)">297,575 *</text>
<text x="401.9" y="262.5" transform="rotate(-90 401.9 262.5)">218,2</text>
<text x="103.1" y="264.4">3</text>
<text x="341.2" y="268.4">63</text>
<text x="414.1" y="267.4" transform="rotate(-90 414.1 267.4)">231,2*</text>
<text x="77.8" y="272.4">20</text>
<text x="77.6" y="279.8">18</text>
<text x="124.1" y="278.6">R60</text>
<text x="316.4" y="277">М8</text>
<text x="348" y="276.3">40</text>
<text x="178" y="289.1" transform="rotate(-90 178 289.1)">150</text>
<text x="84.6" y="306" transform="rotate(-48 84.6 306)">R16</text>
<text x="458.2" y="304.4">1. * - размеры для справок;</text>
<text x="56.2" y="310.8" transform="rotate(-90 56.2 310.8)">75</text>
<text x="293.7" y="311.2" transform="rotate(-90 293.7 311.2)">20</text>
<text x="458.2" y="309.6">2. H14, h14, ±IT14/2;</text>
<text x="334.1" y="313.8">55</text>
<text x="458.2" y="314.9">3. Неуказанные фаски- 0,5.х45 , радиусы- R0,5;</text>
<text x="63.2" y="322.5" transform="rotate(-90 63.2 322.5)">36</text>
<text x="340.9" y="318.8">32</text>
<text x="392.3" y="322.5" transform="rotate(-90 392.3 322.5)">36</text>
<text x="458.2" y="320.1">4. Острые кромки притупить;</text>
<text x="339.1" y="328.4">R5</text>
<text x="385.3" y="328" transform="rotate(-90 385.3 328)">17</text>
<text x="458.2" y="325.4">6. dgk-6-1_4-2-01 - зеркальное отображение</text>
<text x="458.2" y="330.6">7. Отверстия на виде А-А в зеркальной модели не выполняются.</text>
<text x="77" y="340.3">16</text>
<text x="342.9" y="340.2">50</text>
<text x="371.3" y="337.3" transform="rotate(-90 371.3 337.3)">7</text>
<text x="378.3" y="338.1" transform="rotate(-90 378.3 338.1)">6</text>
<text x="118.6" y="347.3">158</text>
<text x="331.2" y="350.3">66</text>
<text x="146.5" y="359.2">A</text>
<text x="329.7" y="360.3">76,2</text>
<text x="331.2" y="370.3">96</text>
</g>
<g font-size="4.5">
<text x="543.1" y="379.1">Лит.</text>
<text x="557.9" y="379.1">Масса</text>
<text x="573" y="379.1">Масштаб</text>
<text x="404.5" y="384.1">Изм.</text>
<text x="405.4" y="389.1">Pазраб.</text>
<text x="412" y="384.1">Лист</text>
<text x="425.7" y="384.1">№ докум.</text>
<text x="447.7" y="384.1">Подп.</text>
<text x="460" y="384.1">Дата</text>
<text x="405.4" y="394.1">Пров.</text>
<text x="405.4" y="399.1">Т.контр.</text>
<text x="540" y="399.1">Лист</text>
<text x="553.4" y="399.1">1</text>
<text x="559.3" y="399.1">Листов</text>
<text x="579.4" y="399.1">1</text>
<text x="405.4" y="404.1">Нач.отд.</text>
<text x="405.4" y="409.1">Н.контр.</text>
<text x="405.4" y="414.1">Утв.</text>
</g>
<text font-size="4.4" x="366" y="329.4">2,5</text>
<text font-size="4.3" x="351.1" y="358.7" transform="rotate(-90 351.1 358.7)">2,5</text>
<text font-size="4.1" x="348.3" y="348.3" transform="rotate(-90 348.3 348.3)">2,5</text>
<g font-size="3.8">
<text x="11.8" y="166.3" transform="rotate(-90 11.8 166.3)">Перв. примен.</text>
<text x="11.8" y="223.1" transform="rotate(-90 11.8 223.1)">Справ. N</text>
<text x="11.8" y="295.6" transform="rotate(-90 11.8 295.6)">Подп. и дата</text>
<text x="11.8" y="324.9" transform="rotate(-90 11.8 324.9)">Инв. N дубл.</text>
<text x="320.8" y="338.6" transform="rotate(-90 320.8 338.6)">2,5</text>
<text x="11.8" y="350" transform="rotate(-90 11.8 350)">Взам. инв. N</text>
<text x="11.8" y="380.6" transform="rotate(-90 11.8 380.6)">Подп. и дата</text>
<text x="11.8" y="409.9" transform="rotate(-90 11.8 409.9)">Инв. N подл.</text>
<text x="556.6" y="418.4">Формат:А2</text>
</g>
<text font-size="3.7" x="317.6" y="358.6" transform="rotate(-90 317.6 358.6)">2,5</text>
<text font-size="3.5" x="459.8" y="388.7">13.08.15</text>
<text font-size="3.1" x="349.6" y="338.4">0,05</text>
</svg>
